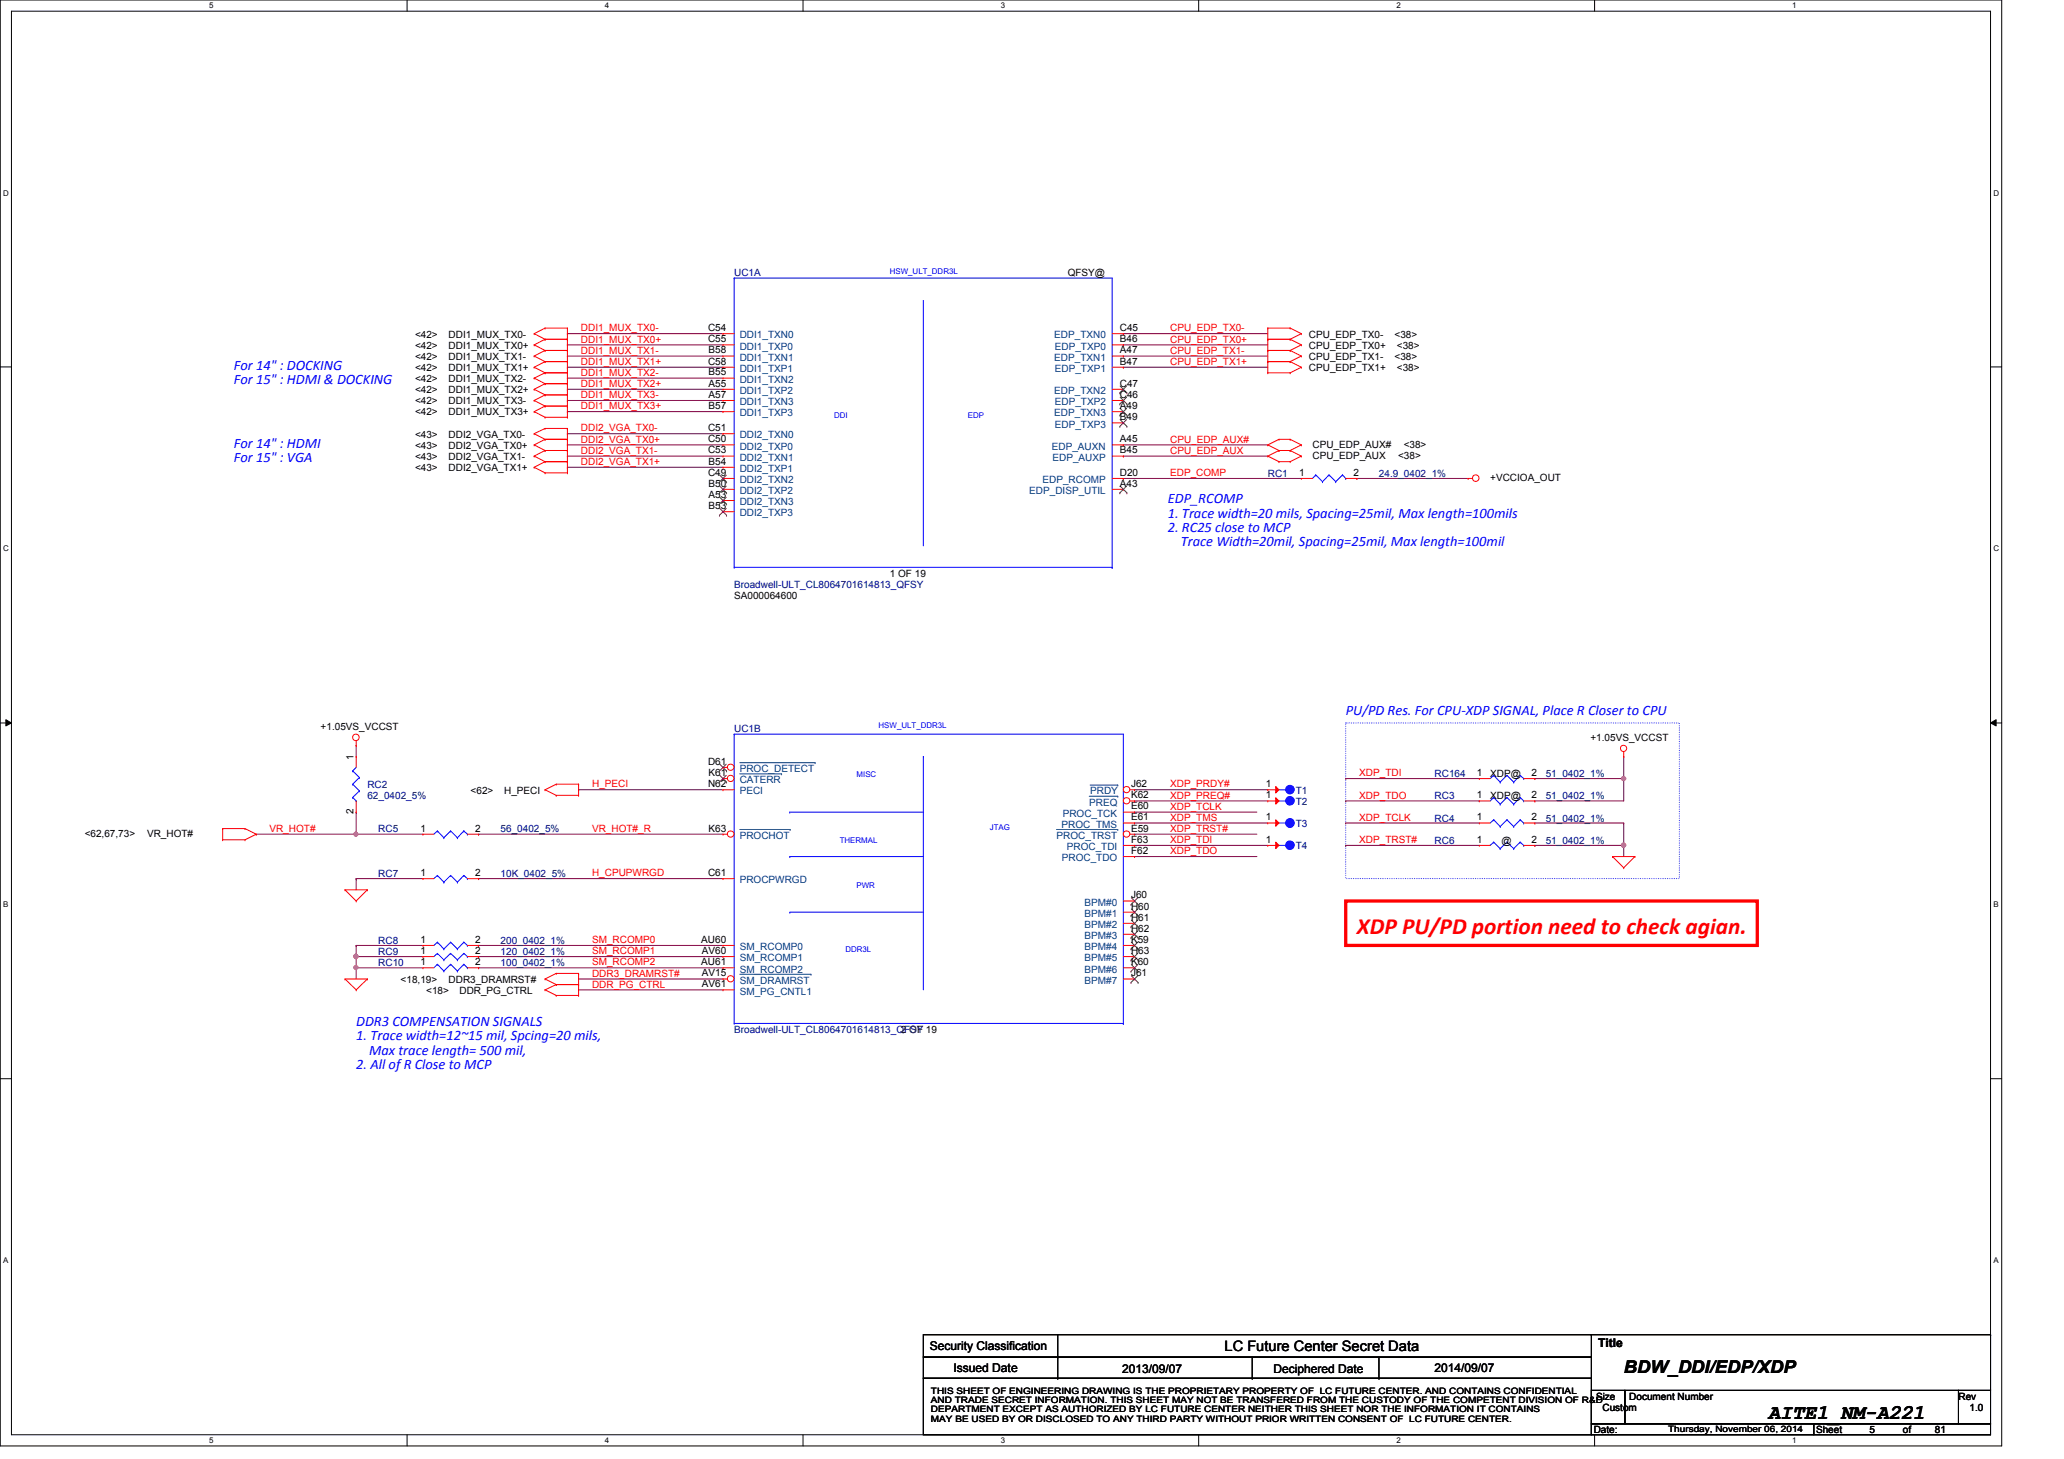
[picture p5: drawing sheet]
<svg xmlns="http://www.w3.org/2000/svg" width="297mm" height="210mm" viewBox="0 0 297 210" stroke-linecap="round" stroke-linejoin="round" font-family="sans-serif">
<path d="M0 0h288.1v208h-288.1zM1.6 1.6h284.9v204.8h-284.9z" fill="none" stroke="#000" stroke-width=".14"/>
<g fill="#fff">
<path d="M30.1 .2h.6v1.2h-.6z"/>
<path d="M30.1 206.6h.6v1.2h-.6z"/>
</g>
<path d="M58.6 0v1.6M58.6 206.4v1.6" fill="none" stroke="#000" stroke-width=".14"/>
<g fill="#fff">
<path d="M87 .2h.6v1.2h-.6z"/>
<path d="M87 206.6h.6v1.2h-.6z"/>
</g>
<path d="M115.6 0v1.6M115.6 206.4v1.6" fill="none" stroke="#000" stroke-width=".14"/>
<g fill="#fff">
<path d="M144 .2h.6v1.2h-.6z"/>
<path d="M144 206.6h.6v1.2h-.6z"/>
</g>
<path d="M172.5 0v1.6M172.5 206.4v1.6" fill="none" stroke="#000" stroke-width=".14"/>
<g fill="#fff">
<path d="M201 .2h.5v1.2h-.5z"/>
<path d="M201 206.6h.5v1.2h-.5z"/>
</g>
<path d="M229.5 0v1.6M229.5 206.4v1.6" fill="none" stroke="#000" stroke-width=".14"/>
<g fill="#fff">
<path d="M257.9 .2h.6v1.2h-.6z"/>
<path d="M257.9 206.6h.6v1.2h-.6z"/>
<path d="M.5 27.2h.7v1.2h-.7z"/>
<path d="M286.9 27.2h.8v1.2h-.8z"/>
<path d="M.5 78.4h.7v1.1h-.7z"/>
<path d="M286.9 78.4h.8v1.1h-.8z"/>
</g>
<path d="M0 52.8h1.6M286.5 52.8h1.6" fill="none" stroke="#000" stroke-width=".14"/>
<g fill="#fff">
<path d="M.5 129.6h.7v1.2h-.7z"/>
<path d="M286.9 129.6h.7v1.2h-.7z"/>
</g>
<path d="M0 104h1.6M.8 103.5l.8 .5-.8 .4zM286.5 104l.8-.5v.9zM286.5 104h1.6" fill="none" stroke="#000" stroke-width=".14"/>
<path d="M.8 103.5l.8 .5-.8 .4zM286.5 104l.8-.5v.9z" fill="#000"/>
<g fill="#fff">
<path d="M.5 180.8h.7v1.1h-.7z"/>
<path d="M286.9 180.8h.7v1.1h-.7z"/>
</g>
<path d="M0 155.2h1.6M286.5 155.2h1.6" fill="none" stroke="#000" stroke-width=".14"/>
<path d="M193.7 104h48v22.4h-48z" fill="none" stroke="#00f" stroke-width=".14" stroke-dasharray="0 .3"/>
<path d="M193.7 129.6h59.2v6.4h-59.2z" fill="none" stroke="#f00" stroke-width=".47"/>
<g fill="none" stroke="#800040" stroke-width=".14">
<path d="M161.7 51.2h.1M161.7 52.8h.1M161.7 48h.1M161.7 49.6h.1M161.7 51.2h20.8M161.7 52.8h20.8M161.7 48h20.8M161.7 49.6h20.8M161.7 64h.1M161.7 65.6h.1M161.7 68.8h.1M161.7 64h20.8"/>
<path d="M161.7 65.6h20.8M161.7 68.8h25.6M195.3 68.8h.1M195.3 68.8h16M83.3 113.6h.1M83.3 113.6h20.8M163.3 113.6h.1M163.3 115.2h.1M163.3 116.8h.1M163.3 118.4h.1M163.3 113.6h19.2M163.3 115.2h19.2"/>
<path d="M163.3 116.8h17.6M163.3 118.4h19.2M233.7 112h.1M233.7 112v3.2M68.9 126.4h.1M68.9 120h.1M68.9 136h.1M68.9 137.6h.1M68.9 139.2h.1M68.9 126.4h35.2M68.9 120h35.2M68.9 136h35.2"/>
<path d="M68.9 137.6h35.2M68.9 139.2h35.2M163.3 120h.1M163.3 121.6h.1M163.3 123.2h.1M163.3 120h17.6M163.3 121.6h19.2M163.3 123.2h17.6M83.3 140.8h.1M83.3 142.4h.1M83.3 140.8h20.8M83.3 142.4h20.8"/>
</g>
<circle cx="233.7" cy="112" r=".31" fill="#f0f"/>
<circle cx="233.7" cy="112" r=".31" fill="none" stroke="#f0f" stroke-width=".14"/>
<path d="M233.7 121.6h.1M233.7 121.6v1.6" fill="none" stroke="#800040" stroke-width=".14"/>
<circle cx="233.7" cy="121.6" r=".32" fill="#f0f"/>
<circle cx="233.7" cy="121.6" r=".32" fill="none" stroke="#f0f" stroke-width=".14"/>
<g fill="none" stroke="#800040" stroke-width=".14">
<path d="M193.7 118.4h.1M193.7 115.2h.1M193.7 118.4h19.2M193.7 115.2h19.2M220.9 118.4h.1M220.9 115.2h.1M220.9 118.4h12.8M220.9 115.2h12.8M51.3 120h.1M51.3 120h9.6M193.7 121.6h.1M193.7 121.6h19.2"/>
<path d="M220.9 121.6h.1M220.9 121.6h12.8"/>
</g>
<circle cx="51.2" cy="120" r=".3" fill="#f0f"/>
<circle cx="51.2" cy="120" r=".3" fill="none" stroke="#f0f" stroke-width=".14"/>
<path d="M51.3 116.8h.1M51.3 107.2h.1M51.3 107.2v1.6M51.3 116.8v3.2h-14.4M36.9 120h.1M51.3 137.6h.1M51.3 137.6v1.6" fill="none" stroke="#800040" stroke-width=".14"/>
<circle cx="51.2" cy="139.2" r=".3" fill="#f0f"/>
<circle cx="51.2" cy="139.2" r=".3" fill="none" stroke="#f0f" stroke-width=".14"/>
<circle cx="51.2" cy="137.6" r=".31" fill="#f0f"/>
<circle cx="51.2" cy="137.6" r=".31" fill="none" stroke="#f0f" stroke-width=".14"/>
<path d="M51.3 137.6h.1M51.3 137.6h9.6" fill="none" stroke="#800040" stroke-width=".14"/>
<circle cx="51.2" cy="137.6" r=".31" fill="#f0f"/>
<circle cx="51.2" cy="137.6" r=".31" fill="none" stroke="#f0f" stroke-width=".14"/>
<g fill="none" stroke="#800040" stroke-width=".14">
<path d="M81.7 48h.1M81.7 49.6h.1M81.7 51.2h.1M81.7 52.8h.1M81.7 54.4h.1M81.7 56h.1M81.7 57.6h.1M81.7 59.2h.1M81.7 48h22.4M81.7 49.6h22.4M81.7 51.2h22.4M81.7 52.8h22.4"/>
<path d="M81.7 54.4h22.4M81.7 56h22.4M81.7 57.6h22.4M81.7 59.2h22.4M81.7 62.4h.1M81.7 64h.1M81.7 65.6h.1M81.7 67.2h.1M81.7 62.4h22.4M81.7 64h22.4M81.7 65.6h22.4M81.7 67.2h22.4"/>
<path d="M193.7 112h.1M193.7 112h19.2M220.9 112h.1M233.7 108.8h.1M233.7 118.4h.1M233.7 108.8v3.2h-12.8M233.7 118.4v3.2M51.3 136h.1M51.3 139.2h.1M51.3 126.4h.1M51.3 126.4v1.6M51.3 136v1.6"/>
<path d="M51.3 139.2v1.6M51.3 139.2h9.6M51.3 136h9.6M51.3 126.4h9.6"/>
</g>
<g fill="none" stroke="#f00" stroke-width=".14">
<path d="M76.9 48h.1M76.9 49.6h.1M76.9 51.2h.1M76.9 52.8h.1M76.9 54.4h.1M76.9 56h.1M76.9 57.6h.1M76.9 59.2h.1M76.9 48l1.5 .8M76.9 49.6l1.5 .8M76.9 51.2l1.5 .8M76.9 52.8l1.5 .8"/>
<path d="M76.9 54.4l1.5 .8M76.9 56l1.5 .8M76.9 57.6l1.5 .8M76.9 59.2l1.5 .8M78.4 47.2h.1M78.4 48.8h.1M78.4 50.4h.1M78.4 52h.1M78.4 53.6h.1M78.4 55.2h.1M78.4 56.8h.1M78.4 58.4h.1"/>
<path d="M78.4 48.8h3.3M78.4 50.4h3.3M78.4 47.2h3.3M78.4 52h3.3M78.4 53.6h3.3M78.4 47.2l-1.5 .8M78.4 48.8l-1.5 .8M78.4 50.4l-1.5 .8M78.4 52l-1.5 .8M78.4 53.6l-1.5 .8M78.4 55.2h3.3M78.4 55.2l-1.5 .8"/>
<path d="M78.4 56.8h3.3M78.4 56.8l-1.5 .8M78.4 58.4h3.3M78.4 58.4l-1.5 .8M81.7 48.8h.1M81.7 47.2h.1M81.7 50.4h.1M81.7 52h.1M81.7 53.6h.1M81.7 55.2h.1M81.7 56.8h.1M81.7 58.4h.1"/>
<path d="M81.7 47.2v12.8M182.5 50.4h.1M182.5 48.8h.1M182.5 47.2h.1M182.5 53.6h.1M182.5 52h.1M182.5 48.8h3.2M182.5 50.4h3.2M182.5 47.2v6.4M182.5 47.2h3.2M182.5 52h3.2M182.5 53.6h3.2"/>
<path d="M185.7 48.8h.1M185.7 50.4h.1M185.7 47.2h.1M185.7 52h.1M185.7 53.6h.1M185.7 48.8l1.6 .8M185.7 47.2l1.6 .8M185.7 52l1.6 .8M185.7 50.4l1.6 .8M187.3 49.6h.1M187.3 48h.1M187.3 52.8h.1"/>
<path d="M187.3 51.2h.1M187.3 49.6l-1.6 .8M187.3 48l-1.6 .8M187.3 52.8l-1.6 .8M187.3 51.2l-1.6 .8M76.9 62.4h.1M76.9 64h.1M76.9 65.6h.1M76.9 67.2h.1M76.9 62.4l1.5 .8M76.9 64l1.5 .8M76.9 65.6l1.5 .8"/>
<path d="M76.9 67.2l1.5 .8M78.4 60h.1M78.4 61.6h.1M78.4 63.2h.1M78.4 64.8h.1M78.4 66.4h.1M78.4 68h.1M78.4 64.8h3.3M78.4 66.4h3.3M78.4 63.2h3.3M78.4 60h3.3M78.4 61.6h3.3"/>
<path d="M78.4 61.6l-1.5 .8M78.4 63.2l-1.5 .8M78.4 64.8l-1.5 .8M78.4 66.4l-1.5 .8M78.4 68h3.3M81.7 60h.1M81.7 63.2h.1M81.7 61.6h.1M81.7 64.8h.1M81.7 66.4h.1M81.7 68h.1M81.7 61.6v6.4"/>
<path d="M182.5 65.6h.1M182.5 64h.1M182.5 65.6l1.6 .8M182.5 64l1.6 .8M184.1 64.8h.1M184.1 66.4h.1M184.1 63.2h.1M184.1 64.8h1.6M184.1 64.8l-1.6 .8M184.1 66.4h1.6M184.1 63.2l-1.6 .8M184.1 63.2h1.6"/>
<path d="M185.7 64.8h.1M185.7 66.4h.1M185.7 63.2h.1M185.7 64.8l1.6 .8M185.7 63.2l1.6 .8M187.3 65.6h.1M187.3 64h.1M187.3 65.6l-1.6 .8M187.3 64l-1.6 .8M211.3 68.8h.1M211.3 68.8h.6M32 119.2h.1"/>
<path d="M32 119.2h3.3M32 119.2v1.6M35.3 119.2h.1M35.3 119.2l1.6 .8M51.3 107.2h.1M51.3 108.8h.1M51.3 116.8h.1M51.3 106.6v.6M51.3 108.8v1.6M51.3 115.2v1.6M78.4 113.6h.1M78.4 113.6l1.6 .8"/>
<path d="M80 112.8h.1M80 114.4h.1M80 112.8h3.3M80 112.8l-1.6 .8M80 114.4h3.3M83.3 114.4h.1M83.3 112.8h.1M83.3 112.8v1.6M104.1 113.6h.1M104.1 113.6h1.6M161.7 118.4h1.6M163.3 118.4h.1"/>
<path d="M233.7 108.8h.1M233.7 108.2v.6M32 120.8h.1M32 120.8h3.3M35.3 120.8h.1M36.9 120h.1M36.9 120l-1.6 .8M49.7 128h.1M49.7 128h3.2M49.7 128l1.6 1.6M51.3 129.6h.1M52.9 128h.1"/>
<path d="M52.9 128l-1.6 1.6M104.1 136h.1M104.1 136h1.6M161.7 123.2h1.6M161.7 136h1.6M161.7 137.6h1.6M161.7 139.2h1.6M161.7 134.4h1.6M161.7 131.2h1.6M161.7 132.8h1.6M161.7 129.6h1.6M161.7 121.6h1.6"/>
<path d="M163.3 136h.1M163.3 137.6h.1M163.3 139.2h.1M163.3 134.4h.1M163.3 131.2h.1M163.3 132.8h.1M163.3 129.6h.1M163.3 123.2h.1M163.3 121.6h.1M232.1 123.2h.1M232.1 123.2h3.2M232.1 123.2l1.6 1.6"/>
<path d="M233.7 124.8h.1M235.3 123.2h.1M235.3 123.2l-1.6 1.6M49.7 140.8h.1M49.7 140.8h3.2M49.7 140.8l1.6 1.6M51.3 142.4h.1M52.9 140.8h.1M52.9 140.8l-1.6 1.6M78.4 140.8h.1M78.4 142.4h.1M78.4 140.8l1.6 .8"/>
<path d="M78.4 142.4l1.6 .8M80 140h.1M80 141.6h.1M80 143.2h.1M80 140h3.3M80 140l-1.6 .8M80 141.6h3.3M80 141.6l-1.6 .8M80 143.2h3.3M83.3 141.6h.1M83.3 140h.1M83.3 143.2h.1"/>
<path d="M83.3 140v3.2M161.7 140.8h1.6M163.3 140.8h.1"/>
<circle cx="212.4" cy="68.8" r=".47"/>
<circle cx="51.2" cy="106.1" r=".47"/>
<circle cx="233.6" cy="107.7" r=".45"/>
</g>
<g fill="none" stroke="#000" stroke-width=".14">
<path d="M132.9 192h96.1v3.2h-96.1zM132.9 195.2h96.1v3.1h-96.1zM132.9 198.3h96.1v8.1h-96.1zM152.2 195.2h.1M152.2 198.3h.1M152.2 192v6.3M180.2 198.3h.1M180.2 195.2v3.1M198.5 198.3h.1M198.5 195.2v3.1M228.9 192h57.6M286.5 192h.1"/>
<path d="M286.5 192v8M229 200h4.8v4.9h-4.8zM229 204.9h32v1.5h-32zM233.8 200h48.1v4.9h-48.1zM261 204.9h25.5v1.5h-25.5zM281.9 200h4.6v4.9h-4.6z"/>
</g>
<g fill="none" stroke="#00f" stroke-width=".14">
<path d="M50.8 110.9h.1M50.8 112.8h.1M50.8 114.7h.1M50.8 110.9l.9 .9M50.8 112.8l.9 1M50.8 114.7l.5 .5M51.3 115.2h.1M51.3 110.4l-.5 .5M51.7 111.8h.1M51.7 113.8h.1M51.7 111.8l-.9 1M51.7 113.8l-.9 .9"/>
<path d="M105.7 105.6h.1M105.7 105.6h56v41.6M105.7 105.6v41.6M113.7 116.8h.1M113.7 116.8h19.2M132.9 108.8h.1M132.9 108.8v33.6M113.7 131.2h.1M113.7 123.2h.1M113.7 131.2h19.2M113.7 123.2h19.2M105.7 147.2h.1"/>
<path d="M105.7 147.2h56M161.7 147.2h.1"/>
</g>
<g fill="none" stroke="#804000" stroke-width=".14">
<path d="M162.8 136.5h.1M162.8 138.1h.1M162.8 139.7h.1M162.8 134.9h.1M162.8 131.7h.1M162.8 133.3h.1M162.8 130.1h.1M162.8 135.6l1 .9M162.8 137.2l1 .9M162.8 138.8l1 .9M162.8 133.9l1 1M162.8 130.8l1 .9"/>
<path d="M162.8 132.4l1 .9M162.8 129.2l1 .9M163.7 135.6l-.9 .9M163.7 137.2l-.9 .9M163.7 138.8l-.9 .9M163.7 133.9l-.9 1M163.7 130.8l-.9 .9M163.7 132.4l-.9 .9M163.7 129.2l-.9 .9M163.8 136.5h.1M163.8 138.1h.1M163.8 139.7h.1"/>
<path d="M163.8 134.9h.1M163.8 131.7h.1M163.8 133.3h.1M163.8 130.1h.1M162.8 141.4h.1M162.8 140.4l1 1M163.7 140.4l-.9 1M163.8 141.4h.1"/>
</g>
<circle cx="105.2" cy="112" r=".46" fill="#fff"/>
<g fill="none" stroke="#f00" stroke-width=".14">
<path d="M104.1 112h.1M104.1 112h.6M104.1 126.4h.1M104.1 126.4h1.6"/>
<circle cx="105.2" cy="112" r=".46"/>
</g>
<path d="M103.5 112.5h.1M103.6 111.5l1 1M104.5 111.5l-1 1M104.6 112.5h.1" fill="none" stroke="#804000" stroke-width=".14"/>
<path d="M106.5 111.3h6M112.5 111.3h.1" fill="none" stroke="#004080" stroke-width=".14"/>
<circle cx="105.2" cy="120" r=".46" fill="#fff"/>
<g fill="none" stroke="#f00" stroke-width=".14">
<path d="M104.1 120h.1M104.1 120h.6"/>
<circle cx="105.2" cy="120" r=".46"/>
</g>
<path d="M106.5 119.3h7.2M113.7 119.3h.1" fill="none" stroke="#004080" stroke-width=".14"/>
<circle cx="162.1" cy="120" r=".46" fill="#fff"/>
<g fill="none" stroke="#f00" stroke-width=".14">
<path d="M161.7 116.8h1.6M163.3 116.8h.1M162.6 120h.7M163.3 120h.1"/>
<circle cx="162.1" cy="120" r=".46"/>
</g>
<path d="M152.1 119.3h8.8M160.9 119.3h.1" fill="none" stroke="#004080" stroke-width=".14"/>
<circle cx="162.1" cy="113.6" r=".46" fill="#fff"/>
<g fill="none" stroke="#f00" stroke-width=".14">
<path d="M162.6 113.6h.7M163.3 113.6h.1"/>
<circle cx="162.1" cy="113.6" r=".46"/>
</g>
<path d="M156.9 112.9h4M160.9 112.9h.1" fill="none" stroke="#004080" stroke-width=".14"/>
<circle cx="162.1" cy="115.2" r=".46" fill="#fff"/>
<g fill="none" stroke="#f00" stroke-width=".14">
<path d="M162.6 115.2h.7M163.3 115.2h.1M104.1 142.4h.1M104.1 142.4h1.6"/>
<circle cx="162.1" cy="115.2" r=".46"/>
</g>
<path d="M156.8 114.6h4.1M160.9 114.6h.1" fill="none" stroke="#004080" stroke-width=".14"/>
<circle cx="105.2" cy="140.8" r=".46" fill="#fff"/>
<g fill="none" stroke="#f00" stroke-width=".14">
<path d="M104.1 139.2h.1M104.1 137.6h.1M104.1 139.2h1.6M104.1 137.6h1.6M104.1 140.8h.1M104.1 140.8h.6"/>
<circle cx="105.2" cy="140.8" r=".46"/>
</g>
<path d="M106.5 140.2h10.2M116.7 140.2h.1" fill="none" stroke="#004080" stroke-width=".14"/>
<circle cx="105.2" cy="110.4" r=".46" fill="#fff"/>
<g fill="none" stroke="#f00" stroke-width=".14">
<path d="M104.1 110.4h.1M104.1 110.4h.6"/>
<circle cx="105.2" cy="110.4" r=".46"/>
</g>
<path d="M103.5 110.9h.1M103.6 109.9l1 1M104.5 109.9l-1 1M104.6 110.9h.1" fill="none" stroke="#804000" stroke-width=".14"/>
<path d="M106.5 109.7h10.8M117.3 109.7h.1" fill="none" stroke="#004080" stroke-width=".14"/>
<circle cx="185.6" cy="118.4" r=".63" fill="#00f"/>
<g fill="none" stroke="#00f" stroke-width=".14">
<path d="M184.1 118.4h.9M185 118.4h.1"/>
<circle cx="185.6" cy="118.4" r=".63"/>
</g>
<path d="M183.6 117.9l.5 .5-.5 .5z" fill="#f00"/>
<g fill="none" stroke="#f00" stroke-width=".14">
<path d="M182.5 118.4h.1M182.5 118.4h1.6M183.6 117.9l.5 .5-.5 .5zM212.9 112h.1M212.9 112h1.6M219.3 112h1.6M220.9 112h.1M60.9 139.2h.1M60.9 126.4h.1M60.9 139.2h1.5M60.9 126.4h1.5M67.3 139.2h1.6"/>
<path d="M67.3 126.4h1.6M68.9 139.2h.1M68.9 126.4h.1M212.9 121.6h.1M212.9 121.6h1.6M219.3 121.6h1.6M220.9 121.6h.1"/>
</g>
<g fill="none" stroke="#00f" stroke-width=".14">
<path d="M215 111.5h.1M215 111.5l-.5 .5M215 111.5l.9 1M215.9 112.5h.1M216.9 111.5h.1M216.9 111.5l-1 1M216.9 111.5l.9 1M217.8 112.5h.1M218.8 111.5h.1M218.8 111.5l-1 1M218.8 111.5l.5 .5M219.3 112h.1"/>
<path d="M62.9 138.7h.1M62.9 125.9h.1M62.9 138.7l-.5 .5M62.9 138.7l1 1M62.9 125.9l-.5 .5M62.9 125.9l1 1M63.9 139.7h.1M63.9 126.9h.1M64.9 138.7h.1M64.9 125.9h.1M64.9 138.7l-1 1M64.9 138.7l.9 1"/>
<path d="M64.9 125.9l-1 1M64.9 125.9l.9 1M65.8 139.7h.1M65.8 126.9h.1M66.8 138.7h.1M66.8 125.9h.1M66.8 138.7l-1 1M66.8 138.7l.5 .5M66.8 125.9l-1 1M66.8 125.9l.5 .5M67.3 139.2h.1M67.3 126.4h.1"/>
<path d="M215 121.2h.1M215 121.2l-.5 .4M215 121.2l.9 .9M215.9 122.1h.1M216.9 121.2h.1M216.9 121.2l-1 .9M216.9 121.2l.9 .9M217.8 122.1h.1M218.8 121.2h.1M218.8 121.2l-1 .9M218.8 121.2l.5 .4M219.3 121.6h.1"/>
</g>
<circle cx="185.6" cy="121.6" r=".62" fill="#00f"/>
<g fill="none" stroke="#00f" stroke-width=".14">
<path d="M184.1 121.6h.9M185 121.6h.1"/>
<circle cx="185.6" cy="121.6" r=".62"/>
</g>
<path d="M183.6 121.2l.5 .4-.5 .5z" fill="#f00"/>
<g fill="none" stroke="#f00" stroke-width=".14">
<path d="M104.1 48h.1M104.1 49.6h.1M104.1 51.2h.1M104.1 52.8h.1M104.1 54.4h.1M104.1 56h.1M104.1 57.6h.1M104.1 59.2h.1M104.1 48h1.6M104.1 49.6h1.6M104.1 51.2h1.6M104.1 52.8h1.6"/>
<path d="M104.1 54.4h1.6M104.1 56h1.6M104.1 57.6h1.6M104.1 59.2h1.6M160.1 48h1.6M160.1 49.6h1.6M160.1 51.2h1.6M160.1 52.8h1.6M160.1 56h1.6M160.1 57.6h1.6M160.1 59.2h1.6M161.7 49.6h.1"/>
<path d="M161.7 48h.1M161.7 51.2h.1M161.7 52.8h.1M161.7 56h.1M161.7 57.6h.1M161.7 59.2h.1M104.1 67.2h.1M104.1 64h.1M104.1 62.4h.1M104.1 65.6h.1M104.1 68.8h.1M104.1 70.4h.1"/>
<path d="M104.1 72h.1M104.1 73.6h.1M104.1 65.6h1.6M104.1 64h1.6M104.1 67.2h1.6M104.1 62.4h1.6M104.1 68.8h1.6M104.1 70.4h1.6M104.1 72h1.6M104.1 73.6h1.6M160.1 60.8h1.6M160.1 65.6h1.6"/>
<path d="M160.1 64h1.6M160.1 68.8h1.6M160.1 70.4h1.6M161.7 60.8h.1M161.7 65.6h.1M161.7 64h.1M161.7 68.8h.1M161.7 70.4h.1M182.5 121.6h.1M182.5 121.6h1.6M183.6 121.2l.5 .4-.5 .5z"/>
</g>
<path d="M105.7 40h.1M105.7 40h54.4v41.6M105.7 40v41.6M132.9 43.2v35.2M132.9 78.4h.1M105.7 81.6h.1M105.7 81.6h54.4M160.1 81.6h.1" fill="none" stroke="#00f" stroke-width=".14"/>
<g fill="none" stroke="#804000" stroke-width=".14">
<path d="M161.2 56.5h.1M161.2 58.1h.1M161.2 59.7h.1M161.2 55.5l1 1M161.2 57.1l1 1M161.2 58.8l1 .9M162.1 55.5l-.9 1M162.1 57.1l-.9 1M162.1 58.8l-.9 .9M162.2 56.5h.1M162.2 58.1h.1M162.2 59.7h.1"/>
<path d="M103.5 69.3h.1M103.5 70.9h.1M103.5 72.5h.1M103.5 74.1h.1M103.6 68.4l1 .9M103.6 69.9l1 1M103.6 71.5l1 1M103.6 73.2l1 .9M104.5 68.4l-1 .9M104.5 69.9l-1 1M104.5 71.5l-1 1M104.5 73.2l-1 .9"/>
<path d="M104.6 69.3h.1M104.6 70.9h.1M104.6 72.5h.1M104.6 74.1h.1M161.2 61.3h.1M161.2 70.9h.1M161.2 60.4l1 .9M161.2 69.9l1 1M162.1 60.4l-.9 .9M162.1 69.9l-.9 1M162.2 61.3h.1M162.2 70.9h.1"/>
</g>
<circle cx="185.6" cy="113.6" r=".62" fill="#00f"/>
<g fill="none" stroke="#00f" stroke-width=".14">
<path d="M184.1 113.6h.9M185 113.6h.1"/>
<circle cx="185.6" cy="113.6" r=".62"/>
</g>
<path d="M183.6 113.2l.5 .4-.5 .5z" fill="#f00"/>
<path d="M182.5 113.6h.1M182.5 113.6h1.6M183.6 113.2l.5 .4-.5 .5zM212.9 118.4h.1M212.9 118.4h1.6M219.3 118.4h1.6M220.9 118.4h.1M60.9 136h.1M60.9 136h1.5M67.3 136h1.6M68.9 136h.1" fill="none" stroke="#f00" stroke-width=".14"/>
<g fill="none" stroke="#00f" stroke-width=".14">
<path d="M215 117.9h.1M215 117.9l-.5 .5M215 117.9l.9 1M215.9 118.9h.1M216.9 117.9h.1M216.9 117.9l-1 1M216.9 117.9l.9 1M217.8 118.9h.1M218.8 117.9h.1M218.8 117.9l-1 1M218.8 117.9l.5 .5M219.3 118.4h.1"/>
<path d="M62.9 135.6h.1M62.9 135.6l-.5 .4M62.9 135.6l1 .9M63.9 136.5h.1M64.9 135.6h.1M64.9 135.6l-1 .9M64.9 135.6l.9 .9M65.8 136.5h.1M66.8 135.6h.1M66.8 135.6l-1 .9M66.8 135.6l.5 .4M67.3 136h.1"/>
</g>
<circle cx="185.6" cy="115.2" r=".62" fill="#00f"/>
<g fill="none" stroke="#00f" stroke-width=".14">
<path d="M184.1 115.2h.9M185 115.2h.1"/>
<circle cx="185.6" cy="115.2" r=".62"/>
</g>
<path d="M183.6 114.8l.5 .4-.5 .5z" fill="#f00"/>
<g fill="none" stroke="#f00" stroke-width=".14">
<path d="M187.3 68.8h.1M187.3 68.8h1.6M193.7 68.8h1.6M195.3 68.8h.1M182.5 115.2h.1M182.5 115.2h1.6M183.6 114.8l.5 .4-.5 .5zM212.9 115.2h.1M212.9 115.2h1.6M219.3 115.2h1.6M220.9 115.2h.1M60.9 120h.1"/>
<path d="M60.9 137.6h.1M60.9 120h1.5M60.9 137.6h1.5M67.3 120h1.6M67.3 137.6h1.6M68.9 120h.1M68.9 137.6h.1"/>
</g>
<g fill="none" stroke="#00f" stroke-width=".14">
<path d="M189.4 68.3h.1M189.4 68.3l-.5 .5M189.4 68.3l.9 1M190.3 69.3h.1M191.3 68.3h.1M191.3 68.3l-1 1M191.3 68.3l.9 1M192.2 69.3h.1M193.2 68.3h.1M193.2 68.3l-1 1M193.2 68.3l.5 .5M193.7 68.8h.1"/>
<path d="M62.9 119.5h.1M62.9 119.5l-.5 .5M62.9 119.5l1 1M64.9 119.5h.1M64.9 119.5l-1 1M64.9 119.5l.9 1M66.8 119.5h.1M66.8 119.5l-1 1M66.8 119.5l.5 .5M215 114.7h.1M215 114.7l-.5 .5M215 114.7l.9 1"/>
<path d="M215.9 115.7h.1M216.9 114.7h.1M216.9 114.7l-1 1M216.9 114.7l.9 1M217.8 115.7h.1M218.8 114.7h.1M218.8 114.7l-1 1M218.8 114.7l.5 .5M219.3 115.2h.1M62.9 137.2h.1M62.9 137.2l-.5 .4M62.9 137.2l1 .9"/>
<path d="M63.9 120.5h.1M63.9 138.1h.1M64.9 137.2h.1M64.9 137.2l-1 .9M64.9 137.2l.9 .9M65.8 120.5h.1M65.8 138.1h.1M66.8 137.2h.1M66.8 137.2l-1 .9M66.8 137.2l.5 .4M67.3 120h.1M67.3 137.6h.1"/>
</g>
<circle cx="233.7" cy="112" r=".31" fill="#f0f"/>
<circle cx="233.7" cy="112" r=".31" fill="none" stroke="#f0f" stroke-width=".14"/>
<circle cx="233.7" cy="121.6" r=".32" fill="#f0f"/>
<circle cx="233.7" cy="121.6" r=".32" fill="none" stroke="#f0f" stroke-width=".14"/>
<circle cx="51.2" cy="120" r=".3" fill="#f0f"/>
<circle cx="51.2" cy="120" r=".3" fill="none" stroke="#f0f" stroke-width=".14"/>
<circle cx="51.2" cy="139.2" r=".3" fill="#f0f"/>
<circle cx="51.2" cy="139.2" r=".3" fill="none" stroke="#f0f" stroke-width=".14"/>
<circle cx="51.2" cy="137.6" r=".31" fill="#f0f"/>
<circle cx="51.2" cy="137.6" r=".31" fill="none" stroke="#f0f" stroke-width=".14"/>
<circle cx="51.2" cy="137.6" r=".31" fill="#f0f"/>
<circle cx="51.2" cy="137.6" r=".31" fill="none" stroke="#f0f" stroke-width=".14"/>
<text font-size="3.3" fill="#f00" x="195.3" y="134.4">XDP PU/PD portion need to check agian.</text>
<text font-size="3" x="254.5" y="204.2">AITE1_NM-A221</text>
<text font-size="2.5" x="233.7" y="197.6">BDW_DDI/EDP/XDP</text>
<g font-size="2.1" fill="#00f">
<text x="33.7" y="53.2">For 14&quot; : DOCKING</text>
<text x="33.7" y="55.3">For 15&quot; : HDMI &amp; DOCKING</text>
<text x="33.7" y="64.4">For 14&quot; : HDMI</text>
<text x="33.7" y="66.5">For 15&quot; : VGA</text>
<text x="168.1" y="72.4">EDP_RCOMP</text>
<text x="168.1" y="74.5">1. Trace width=20 mils, Spacing=25mil, Max length=100mils</text>
<text x="168.1" y="76.5">2. RC25 close to MCP</text>
<text x="169.9" y="78.6">Trace Width=20mil, Spacing=25mil, Max length=100mil</text>
<text x="193.7" y="102.8">PU/PD Res. For CPU-XDP SIGNAL, Place R Closer to CPU</text>
<text x="51.3" y="147.6">DDR3 COMPENSATION SIGNALS</text>
<text x="51.3" y="149.7">1. Trace width=12~15 mil, Spcing=20 mils,</text>
<text x="51.3" y="153.8">2. All of R Close to MCP</text>
<text x="53.1" y="151.8">Max trace length= 500 mil,</text>
</g>
<text font-size="2.1" x="176.2" y="194.4">LC Future Center Secret Data</text>
<g font-size="1.7">
<text x="133.8" y="194.3">Security Classification</text>
<text x="137.2" y="197.3">Issued Date</text>
<text x="161.5" y="197.5">2013/09/07</text>
<text x="183.3" y="197.5">Deciphered Date</text>
<text x="206.5" y="197.3">2014/09/07</text>
<text x="230" y="193.8">Title</text>
</g>
<g font-size="1.4" fill="#000080">
<text x="105.7" y="39.8">UC1A</text>
<text x="182.5" y="68.6">RC1</text>
<text x="198.5" y="68.6">24.9_0402_1%</text>
<text x="105.7" y="84.6">Broadwell-ULT_CL8064701614813_QFSY</text>
<text x="105.7" y="105.4">UC1B</text>
<text x="52.9" y="113.4">RC2</text>
<text x="206.5" y="111.8">RC164</text>
<text x="222.5" y="111.8">51_0402_1%</text>
<text x="52.9" y="115">62_0402_5%</text>
<text x="54.4" y="119.8">RC5</text>
<text x="72" y="119.8">56_0402_5%</text>
<text x="186.5" y="119">T3</text>
<text x="186.5" y="114.2">T1</text>
<text x="186.5" y="115.8">T2</text>
<text x="206.5" y="118.2">RC4</text>
<text x="206.5" y="115">RC3</text>
<text x="222.5" y="118.2">51_0402_1%</text>
<text x="222.5" y="115">51_0402_1%</text>
<text x="186.5" y="122.2">T4</text>
<text x="206.5" y="121.4">RC6</text>
<text x="222.5" y="121.4">51_0402_1%</text>
<text x="54.4" y="126.2">RC7</text>
<text x="72" y="126.2">10K_0402_5%</text>
<text x="54.4" y="135.8">RC8</text>
<text x="54.4" y="137.4">RC9</text>
<text x="72" y="135.8">200_0402_1%</text>
<text x="72" y="137.4">120_0402_1%</text>
<text x="54.4" y="139">RC10</text>
<text x="72" y="139">100_0402_1%</text>
<text x="105.7" y="148.6">Broadwell-ULT_CL8064701614813_QFSY</text>
</g>
<g font-size="1.4">
<text x="153.7" y="39.8">QFSY@</text>
<text x="101.9" y="47.6">C54</text>
<text x="161.2" y="47.6">C45</text>
<text x="59.7" y="48.6">&lt;42&gt;</text>
<text x="59.7" y="50.2">&lt;42&gt;</text>
<text x="59.7" y="51.8">&lt;42&gt;</text>
<text x="59.7" y="53.4">&lt;42&gt;</text>
<text x="64.6" y="48.6">DDI1_MUX_TX0-</text>
<text x="64.6" y="50.2">DDI1_MUX_TX0+</text>
<text x="64.6" y="51.8">DDI1_MUX_TX1-</text>
<text x="64.6" y="53.4">DDI1_MUX_TX1+</text>
<text x="101.9" y="49.2">C55</text>
<text x="101.9" y="52.5">C58</text>
<text x="102" y="50.8">B58</text>
<text x="161.2" y="49.2">B46</text>
<text x="161.2" y="50.8">A47</text>
<text x="161.2" y="52.5">B47</text>
<text x="188.4" y="50.2">CPU_EDP_TX0+</text>
<text x="188.4" y="48.6">CPU_EDP_TX0-</text>
<text x="188.4" y="53.4">CPU_EDP_TX1+</text>
<text x="188.4" y="51.8">CPU_EDP_TX1-</text>
<text x="200.7" y="48.6">&lt;38&gt;</text>
<text x="200.7" y="51.8">&lt;38&gt;</text>
<text x="201" y="50.2">&lt;38&gt;</text>
<text x="201" y="53.4">&lt;38&gt;</text>
<text x="59.7" y="55">&lt;42&gt;</text>
<text x="59.7" y="56.6">&lt;42&gt;</text>
<text x="59.7" y="58.2">&lt;42&gt;</text>
<text x="59.7" y="59.8">&lt;42&gt;</text>
<text x="64.6" y="55">DDI1_MUX_TX2-</text>
<text x="64.6" y="56.6">DDI1_MUX_TX2+</text>
<text x="64.6" y="58.2">DDI1_MUX_TX3-</text>
<text x="64.6" y="59.8">DDI1_MUX_TX3+</text>
<text x="102" y="54">B55</text>
<text x="102" y="55.6">A55</text>
<text x="102" y="57.2">A57</text>
<text x="102" y="58.8">B57</text>
<text x="161.2" y="55.6">C47</text>
<text x="161.2" y="57.2">C46</text>
<text x="161.2" y="58.8">A49</text>
<text x="59.7" y="63">&lt;43&gt;</text>
<text x="59.7" y="64.6">&lt;43&gt;</text>
<text x="64.6" y="63">DDI2_VGA_TX0-</text>
<text x="64.6" y="64.6">DDI2_VGA_TX0+</text>
<text x="101.9" y="63.6">C50</text>
<text x="101.9" y="62">C51</text>
<text x="101.9" y="65.2">C53</text>
<text x="161.2" y="60.5">B49</text>
<text x="161.2" y="65.2">B45</text>
<text x="161.2" y="63.6">A45</text>
<text x="188.9" y="66">CPU_EDP_AUX</text>
<text x="188.9" y="64.4">CPU_EDP_AUX#</text>
<text x="201.2" y="66">&lt;38&gt;</text>
<text x="202" y="64.4">&lt;38&gt;</text>
<text x="59.7" y="66.2">&lt;43&gt;</text>
<text x="59.7" y="67.8">&lt;43&gt;</text>
<text x="64.6" y="66.2">DDI2_VGA_TX1-</text>
<text x="64.6" y="67.8">DDI2_VGA_TX1+</text>
<text x="101.9" y="68.5">C49</text>
<text x="102" y="66.8">B54</text>
<text x="102" y="70">B50</text>
<text x="102" y="71.6">A53</text>
<text x="161.2" y="68.5">D20</text>
<text x="161.2" y="70">A43</text>
<text x="187" y="68.5">1</text>
<text x="194.8" y="68.5">2</text>
<text x="214.5" y="69.2">+VCCIOA_OUT</text>
<text x="102" y="73.2">B53</text>
<text x="128.1" y="83">1 OF 19</text>
<text x="105.7" y="86.2">SA000064600</text>
<text x="46.1" y="105.1">+1.05VS_VCCST</text>
<text x="228.9" y="106.6">+1.05VS_VCCST</text>
<text x="50.9" y="109.3" transform="rotate(-90 50.9 109.3)">1</text>
<text x="101.9" y="113.2">N62</text>
<text x="101.9" y="110">D61</text>
<text x="102" y="111.6">K61</text>
<text x="162.8" y="113.2">J62</text>
<text x="182.2" y="113.2">1</text>
<text x="212.6" y="111.6">1</text>
<text x="214.5" y="111.8">XDP@</text>
<text x="220.4" y="111.6">2</text>
<text x="50.9" y="117.1" transform="rotate(-90 50.9 117.1)">2</text>
<text x="60.5" y="119.6">1</text>
<text x="67.7" y="114.2">&lt;62&gt;</text>
<text x="68.4" y="119.6">2</text>
<text x="72.6" y="114.2">H_PECI</text>
<text x="102" y="119.6">K63</text>
<text x="162.8" y="118">E61</text>
<text x="162.8" y="119.6">E59</text>
<text x="162.8" y="116.5">E60</text>
<text x="162.8" y="114.9">K62</text>
<text x="182.2" y="118">1</text>
<text x="182.2" y="114.9">1</text>
<text x="212.6" y="118">1</text>
<text x="212.6" y="114.9">1</text>
<text x="214.5" y="115">XDP@</text>
<text x="220.4" y="118">2</text>
<text x="220.4" y="114.9">2</text>
<text x="12.2" y="120.4">&lt;62,67,73&gt;</text>
<text x="21.2" y="120.4">VR_HOT#</text>
<text x="162.8" y="122.9">F62</text>
<text x="162.8" y="121.2">F63</text>
<text x="182.2" y="121.2">1</text>
<text x="212.6" y="121.2">1</text>
<text x="216.1" y="121.4">@</text>
<text x="220.4" y="121.2">2</text>
<text x="60.5" y="126">1</text>
<text x="68.4" y="126">2</text>
<text x="101.9" y="126">C61</text>
<text x="162.8" y="130.9">H60</text>
<text x="162.8" y="129.2">J60</text>
<text x="60.5" y="135.6">1</text>
<text x="60.5" y="137.2">1</text>
<text x="68.4" y="135.6">2</text>
<text x="68.4" y="137.2">2</text>
<text x="100.9" y="135.6">AU60</text>
<text x="101" y="137.2">AV60</text>
<text x="162.8" y="135.6">K59</text>
<text x="162.8" y="137.2">H63</text>
<text x="162.8" y="134">H62</text>
<text x="162.8" y="132.5">H61</text>
<text x="57.7" y="141.4">&lt;18,19&gt;</text>
<text x="60.5" y="138.9">1</text>
<text x="61.3" y="143">&lt;18&gt;</text>
<text x="64.6" y="141.4">DDR3_DRAMRST#</text>
<text x="66.1" y="143">DDR_PG_CTRL</text>
<text x="68.4" y="138.9">2</text>
<text x="100.9" y="138.9">AU61</text>
<text x="101" y="142">AV61</text>
<text x="101" y="140.5">AV15</text>
<text x="162.8" y="138.9">K60</text>
<text x="162.8" y="140.5">J61</text>
<text x="129.7" y="148.6">2 OF 19</text>
<text x="229.7" y="201.4">Size</text>
<text x="230.6" y="203">Custom</text>
<text x="234.5" y="201.4">Document Number</text>
<text x="281.9" y="201.4">Rev</text>
<text x="283.5" y="203">1.0</text>
<text x="229.4" y="206.2">Date:</text>
<text x="261.4" y="206.2">Sheet</text>
<text x="269" y="206.2">5</text>
<text x="273.9" y="206.2">of</text>
<text x="278.5" y="206.2">81</text>
</g>
<g font-size="1.4" fill="#f00">
<text x="83.6" y="47.7">DDI1_MUX_TX0-</text>
<text x="168.4" y="47.7">CPU_EDP_TX0-</text>
<text x="83.6" y="49.3">DDI1_MUX_TX0+</text>
<text x="83.6" y="50.9">DDI1_MUX_TX1-</text>
<text x="83.6" y="52.5">DDI1_MUX_TX1+</text>
<text x="168.4" y="50.9">CPU_EDP_TX1-</text>
<text x="168.4" y="52.5">CPU_EDP_TX1+</text>
<text x="168.4" y="49.3">CPU_EDP_TX0+</text>
<text x="83.6" y="54.1">DDI1_MUX_TX2-</text>
<text x="83.6" y="55.7">DDI1_MUX_TX2+</text>
<text x="83.6" y="57.3">DDI1_MUX_TX3-</text>
<text x="83.6" y="58.9">DDI1_MUX_TX3+</text>
<text x="83.6" y="62.1">DDI2_VGA_TX0-</text>
<text x="83.6" y="63.7">DDI2_VGA_TX0+</text>
<text x="83.6" y="65.3">DDI2_VGA_TX1-</text>
<text x="168.4" y="63.7">CPU_EDP_AUX#</text>
<text x="168.4" y="65.3">CPU_EDP_AUX</text>
<text x="83.6" y="66.9">DDI2_VGA_TX1+</text>
<text x="168.4" y="68.5">EDP_COMP</text>
<text x="85.2" y="113.3">H_PECI</text>
<text x="168.4" y="113.3">XDP_PRDY#</text>
<text x="195.6" y="111.7">XDP_TDI</text>
<text x="38.8" y="119.7">VR_HOT#</text>
<text x="85.2" y="119.7">VR_HOT#_R</text>
<text x="168.4" y="114.9">XDP_PREQ#</text>
<text x="168.4" y="116.5">XDP_TCLK</text>
<text x="168.4" y="118.1">XDP_TMS</text>
<text x="168.4" y="119.7">XDP_TRST#</text>
<text x="195.6" y="118.1">XDP_TCLK</text>
<text x="195.6" y="114.9">XDP_TDO</text>
<text x="168.4" y="121.3">XDP_TDI</text>
<text x="168.4" y="122.9">XDP_TDO</text>
<text x="195.6" y="121.3">XDP_TRST#</text>
<text x="85.2" y="126.1">H_CPUPWRGD</text>
<text x="85.2" y="135.7">SM_RCOMP0</text>
<text x="85.2" y="137.3">SM_RCOMP1</text>
<text x="85.2" y="138.9">SM_RCOMP2</text>
<text x="85.2" y="140.5">DDR3_DRAMRST#</text>
<text x="85.2" y="142.1">DDR_PG_CTRL</text>
</g>
<g font-size="1.4" fill="#004080">
<text x="106.5" y="48.7">DDI1_TXN0</text>
<text x="106.5" y="50.3">DDI1_TXP0</text>
<text x="106.5" y="51.9">DDI1_TXN1</text>
<text x="106.5" y="53.5">DDI1_TXP1</text>
<text x="151.7" y="48.7">EDP_TXN0</text>
<text x="151.7" y="51.9">EDP_TXN1</text>
<text x="151.8" y="50.3">EDP_TXP0</text>
<text x="151.8" y="53.5">EDP_TXP1</text>
<text x="106.5" y="55.1">DDI1_TXN2</text>
<text x="106.5" y="56.7">DDI1_TXP2</text>
<text x="106.5" y="58.3">DDI1_TXN3</text>
<text x="106.5" y="59.9">DDI1_TXP3</text>
<text x="151.7" y="56.7">EDP_TXN2</text>
<text x="151.7" y="59.9">EDP_TXN3</text>
<text x="151.8" y="58.3">EDP_TXP2</text>
<text x="106.5" y="64.7">DDI2_TXP0</text>
<text x="106.5" y="63.1">DDI2_TXN0</text>
<text x="151.4" y="64.7">EDP_AUXN</text>
<text x="151.8" y="61.5">EDP_TXP3</text>
<text x="106.5" y="67.9">DDI2_TXP1</text>
<text x="106.5" y="66.3">DDI2_TXN1</text>
<text x="106.5" y="69.5">DDI2_TXN2</text>
<text x="106.5" y="71.1">DDI2_TXP2</text>
<text x="148.1" y="71.1">EDP_DISP_UTIL</text>
<text x="150" y="69.5">EDP_RCOMP</text>
<text x="151.5" y="66.3">EDP_AUXP</text>
<text x="106.5" y="72.7">DDI2_TXN3</text>
<text x="106.5" y="74.3">DDI2_TXP3</text>
<text x="106.5" y="112.7">CATERR</text>
<text x="106.5" y="111.1">PROC_DETECT</text>
<text x="106.5" y="114.3">PECI</text>
<text x="152.8" y="119.1">PROC_TMS</text>
<text x="152.9" y="117.5">PROC_TCK</text>
<text x="156.8" y="115.9">PREQ</text>
<text x="156.9" y="114.3">PRDY</text>
<text x="106.5" y="120.7">PROCHOT</text>
<text x="152.1" y="120.7">PROC_TRST</text>
<text x="152.8" y="123.9">PROC_TDO</text>
<text x="153.5" y="122.3">PROC_TDI</text>
<text x="106.5" y="127.1">PROCPWRGD</text>
<text x="156.1" y="131.9">BPM#1</text>
<text x="156.1" y="130.3">BPM#0</text>
<text x="106.5" y="136.7">SM_RCOMP0</text>
<text x="156.1" y="136.7">BPM#4</text>
<text x="156.1" y="135.1">BPM#3</text>
<text x="156.1" y="133.5">BPM#2</text>
<text x="106.5" y="143.1">SM_PG_CNTL1</text>
<text x="106.5" y="141.5">SM_DRAMRST</text>
<text x="106.5" y="139.9">SM_RCOMP2</text>
<text x="106.5" y="138.3">SM_RCOMP1</text>
<text x="156.1" y="138.3">BPM#5</text>
<text x="156.1" y="139.9">BPM#6</text>
<text x="156.1" y="141.5">BPM#7</text>
</g>
<g font-size="1.3">
<text x="134" y="200.6">THIS SHEET OF ENGINEERING DRAWING IS THE PROPRIETARY PROPERTY OF LC FUTURE CENTER. AND CONTAINS CONFIDENTIAL</text>
<text x="134" y="201.9">AND TRADE SECRET INFORMATION. THIS SHEET MAY NOT BE TRANSFERED FROM THE CUSTODY OF THE COMPETENT DIVISION OF R&amp;D</text>
<text x="134" y="203.2">DEPARTMENT EXCEPT AS AUTHORIZED BY LC FUTURE CENTER NEITHER THIS SHEET NOR THE INFORMATION IT CONTAINS</text>
<text x="134" y="204.5">MAY BE USED BY OR DISCLOSED TO ANY THIRD PARTY WITHOUT PRIOR WRITTEN CONSENT OF LC FUTURE CENTER.</text>
<text x="240.1" y="206">Thursday, November 06, 2014</text>
</g>
<g font-size="1.1">
<text x="30.1" y="1.1">5</text>
<text x="87" y="1.1">4</text>
<text x="144" y="1.1">3</text>
<text x="201" y="1.1">2</text>
<text x="257.9" y="1.1">1</text>
<text x=".5" y="28.2">D</text>
<text x="286.9" y="28.2">D</text>
<text x=".5" y="79.3">C</text>
<text x="286.9" y="79.3">C</text>
<text x=".5" y="130.6">B</text>
<text x="286.9" y="130.6">B</text>
<text x=".5" y="181.7">A</text>
<text x="286.9" y="181.7">A</text>
<text x="30.1" y="207.6">5</text>
<text x="87" y="207.6">4</text>
<text x="144" y="207.6">3</text>
<text x="201" y="207.6">2</text>
<text x="257.9" y="207.6">1</text>
</g>
<g font-size="1.1" fill="#00f">
<text x="128.1" y="39.4">HSW_ULT_DDR3L</text>
<text x="120.1" y="60.2">DDI</text>
<text x="139.3" y="60.2">EDP</text>
<text x="126.4" y="104.7">HSW_ULT_DDR3L</text>
<text x="123.3" y="111.7">MISC</text>
<text x="142.4" y="119.4">JTAG</text>
<text x="120.9" y="121.3">THERMAL</text>
<text x="123.3" y="127.7">PWR</text>
<text x="121.7" y="137">DDR3L</text>
</g>
</svg>
